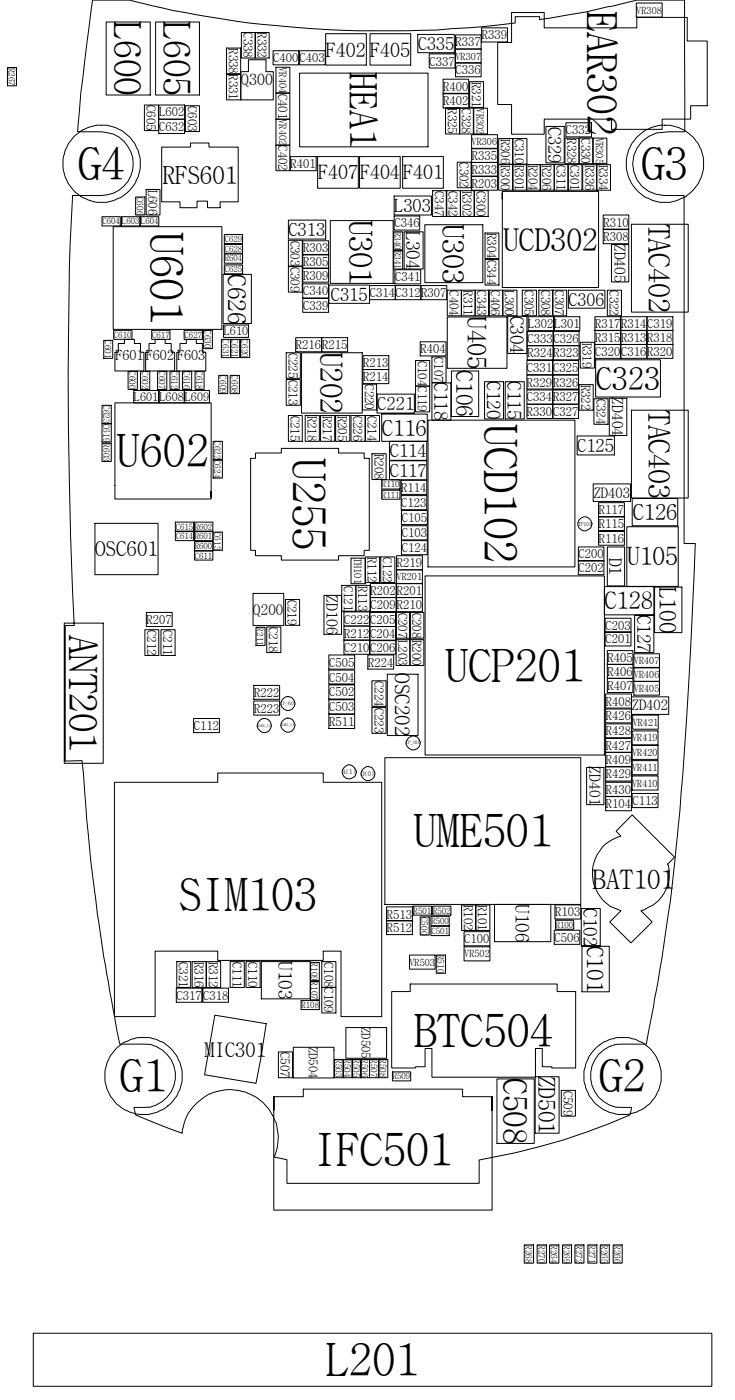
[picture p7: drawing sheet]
<svg xmlns="http://www.w3.org/2000/svg" width="64mm" height="122mm" viewBox="0 0 64 122" stroke-linecap="round" stroke-linejoin="round" font-family="sans-serif">
<g fill="none" stroke="#000" stroke-width=".09">
<path d="M.6 5.9h.8v1.6h-.8zM8 0h3.3a92.3 92.3 0 0 0 33.5 2v-.6h2.1v.3l4.1-.7 4.3-1h4.2v11.5h-1.4a2.78 2.78 0 0 0-3.1 2.5 2.78 2.78 0 0 0 2.7 3h1.7v30.3h1a355.9 355.9 0 0 1-2.2 31l-1 7.1-1.1 5.4h-2a2.75 2.75 0 0 0-2.8 2.8 2.75 2.75 0 0 0 2.8 2.7h.8l-.2 .7a54.1 54.1 0 0 1-13.1 3.9v2h-16.7v-2l-1.1-.3a4.2 4.2 0 0 0-2.8-5.7 4.2 4.2 0 0 0-5.2 3.7l-4-1.6-.2-.7h.9a2.75 2.75 0 0 0 2.7-2.7 2.75 2.75 0 0 0-2.7-2.8h-2.1a185.4 185.4 0 0 1-3.3-24.6h-1.4v-11.8h.7a382.9 382.9 0 0 1-.1-37.4h2.5a2.77 2.77 0 0 0 2.8-2.8 2.77 2.77 0 0 0-2.8-2.7h-2.1v-.1a126.5 126.5 0 0 1 1.2-10.3zM8.9 18.8h1.5v.9h-1.5zM9.2 1.9h3.9v6.4h-3.9zM9.8 19.7h9.5v8.9h-9.5zM10.6 18.8h1.5v.9h-1.5zM11.8 17.1h.8v1.6h-.8zM12.2 18.8h1.6v.9h-1.6zM12.5 9.1h1.3v2.3h-1.3zM12.7 16.5h1.2v2.2h-1.2zM13.5 1.9h3.8v6.4h-3.8zM13.8 10.4h2.2v1.2h-2.2z"/>
<path d="M13.8 9.1h2.2v1.3h-2.2zM14 12.8h2.5v-.4h1.7v.4h2.5v4.8h-1.6v.5h-1.1v-.6h-.9v.6h-1.5v-.5h-1.6zM16.1 9.2h1.2v2.2h-1.2zM19.7 6.5h1.2v2.2h-1.2zM19.7 4.2h1.2v2.2h-1.2zM21 2.8h1.2v2.2h-1.2zM21.6 5.2h1.5v1h.6v2.5h-2.8v-2.5h.7zM22.2 2.8h1.2v2.2h-1.2zM23.7 4.4h2.2v1.2h-2.2zM24 8.1h1.2v2.3h-1.2zM24 12.6h1.2v2.2h-1.2zM24 10.4h1.2v2.2h-1.2z"/>
<path d="M24 5.9h1.2v2.2h-1.2zM25.1 19.1h3.2v1.7h-3.2zM25.2 13.6h2.3v1.2h-2.3zM26 4.4h2.3v1.2h-2.3zM26 6.4h11.2v6.4h-11.2zM27.6 13.6h3.5v2.8h-3.5zM28.3 2.9h3.5v2.8h-3.5zM28.7 19.2h5.5v5.4h-5.5zM31.2 13.6h3.6v2.8h-3.6zM32.1 2.9h3.6v2.8h-3.6zM34.2 18.8h2.3v1.2h-2.3zM34.2 17h3.3v1.7h-3.3z"/>
<path d="M35 13.6h3.5v2.8h-3.5zM36.3 3h3.2v1.6h-3.2zM36.9 19.5h5v5.1h-5zM37.3 4.7h2.2v1.2h-2.2zM37.6 16.6h1.2v2.2h-1.2zM38.5 6.9h2.2v1.2h-2.2zM38.5 8.2h2.2v1.2h-2.2zM38.7 9.4h1.2v2.3h-1.2zM38.8 16.6h1.2v2.2h-1.2zM39.6 5.5h2.2v1.2h-2.2zM39.6 3h2.2v1.3h-2.2zM39.6 4.3h2.2v1.2h-2.2z"/>
<path d="M39.7 14.1h1.2v2.2h-1.2zM39.9 9.4h1.3v2.3h-1.3zM40 16.6h1.2v2.2h-1.2zM40.8 7.1h1.2v2.2h-1.2zM41 15.3h2.2v1.2h-2.2zM41 14.1h2.2v1.3h-2.2zM41 12.9h2.2v1.2h-2.2zM41 11.7h2.2v1.2h-2.2zM41.1 9.4h1.2v2.3h-1.2zM41.2 16.6h1.2v2.2h-1.2zM41.8 2.4h2.3v1.3h-2.3zM43.3 14.3h1.2v2.2h-1.2z"/>
<path d="M43.3 12.1h1.2v2.2h-1.2zM43.6 16.6h8.4v8.4h-8.4zM44.4 1.1h2.9v1.3h8v-.9h4.4v2.1h1.7v5.6h-1.4v1.2h-2.5v.9h-4.4v-.9h-5.8v1.3h-2.9v-2.6h-1.2v-5.4h1.2zM44.5 12.1h1.3v2.2h-1.3zM44.5 14.3h1.3v2.2h-1.3zM45.7 14.3h1.3v2.2h-1.3zM46.9 14.3h1.2v2.2h-1.2zM47.4 11h1.6v3.2h-1.6zM48.1 14.3h1.3v2.2h-1.3zM49.1 12h1.2v2.2h-1.2zM49.2 10.7h2.2v1.2h-2.2zM49.3 14.3h1.3v2.2h-1.3z"/>
<path d="M50.3 12h1.2v2.2h-1.2zM50.6 14.3h1.3v2.2h-1.3zM51.5 12h1.2v2.2h-1.2zM51.8 14.3h1.2v2.2h-1.2zM52.4 20h2.2v1.2h-2.2zM52.4 18.7h2.2v1.2h-2.2zM54.9 19.5h4.9v7.6h-4.9zM55.3 .3h2.2v1.2h-2.2zM8.9 36.9h.8v1.5h-.8zM8.9 35.3h.8v1.5h-.8zM8.9 38.6h.8v1.5h-.8zM9 29.6h.8v1.6h-.8z"/>
<path d="M9.9 28.7h1.6v.8h-1.6zM10 35h8.3v8.4h-8.3zM10.3 29.9h.5v-.4h.9v.4h.5v.7h.3v1.7h-2.5v-1.7h.3zM11.1 32.3h.8v1.6h-.8zM11.6 34h2.2v1h-2.2zM12.2 32.3h.8v1.6h-.8zM12.9 29.9h.6v-.4h.8v.4h.6v.7h.3v1.7h-2.5v-1.7h.2zM13.2 28.7h1.6v.8h-1.6zM13.7 32.3h.8v1.6h-.8zM13.8 34h2.2v1h-2.2zM14.8 32.3h.8v1.6h-.8zM15.6 29.9h.6v-.4h.9v.4h.5v.7h.3v1.7h-2.5v-1.7h.2z"/>
<path d="M15.8 32.3h.9v1.6h-.9zM16 28.7h1.6v.8h-1.6zM16 34h2.2v1h-2.2zM16.9 32.3h.8v1.6h-.8zM17.7 28.7h.8v1.6h-.8zM18.5 38.4h.8v1.6h-.8zM19 32.6h.8v1.6h-.8zM19.2 29.5h.8v1.6h-.8zM19.4 23.9h2.4v4.2h-2.4zM19.4 28.3h2.2v1h-2.2zM19.5 23h1.6v.8h-1.6zM19.5 21.2h1.6v.8h-1.6z"/>
<path d="M19.5 20.4h1.6v.8h-1.6zM19.5 22.1h1.6v.8h-1.6zM20 32.6h.8v1.6h-.8zM20 29.5h.8v1.6h-.8zM20.9 29.5h.8v1.6h-.8zM22.2 39.4h2.2v-.4h5v.4h2.2v.5h.5v8h-.5v.4h-2.2v.4h-5v-.4h-2.2v-.4h-.4v-8h.4zM24.9 33h1.2v2.3h-1.2zM24.9 30.7h1.2v2.2h-1.2zM25.1 36.1h1.2v2.3h-1.2zM25.1 20.9h1.2v2.2h-1.2zM25.1 23.2h1.2v2.2h-1.2zM25.7 29.4h2.2v1.2h-2.2z"/>
<path d="M26.2 30.7h5.3v5.2h-5.3zM26.3 26h2.2v1.2h-2.2zM26.3 24.7h2.2v1.2h-2.2zM26.3 20.9h2.2v1.3h-2.2zM26.3 22.1h2.2v1.3h-2.2zM26.3 23.3h2.2v1.2h-2.2zM26.5 36.1h1.2v2.3h-1.2zM27.8 36.1h1.3v2.3h-1.3zM28 29.4h2.2v1.2h-2.2zM28.6 24.8h3.5v1.6h-3.5zM29.2 36.1h1.2v2.3h-1.2zM30.5 36.1h1.2v2.3h-1.2z"/>
<path d="M31.5 33.4h1.2v2.3h-1.2zM31.5 30.9h2.3v1.2h-2.3zM31.5 32.1h2.3v1.3h-2.3zM31.7 36.1h1.3v2.3h-1.3zM32.1 24.8h2.2v1.3h-2.2zM32.3 39.5h1.2v2.2h-1.2zM32.8 34.3h3.2v1.6h-3.2zM33.2 36h3.9v2.4h-3.9zM33.8 38.4h3.3v1.6h-3.3zM34.2 20.2h.8v1.5h-.8zM34.2 21.8h.8v1.6h-.8zM34.3 23.5h2.2v1.2h-2.2z"/>
<path d="M34.3 24.8h2.3v1.3h-2.3zM35.1 20.2h1.7v3.2h-1.7zM36.1 31.4h1.2v2.2h-1.2zM36.1 33.6h1.2v2.2h-1.2zM36.5 29.7h2.2v1.3h-2.2zM36.6 24.8h2.2v1.3h-2.2zM37.2 36.5h12.7v12.8h-12.7zM37.5 31h1.2v2.3h-1.2zM37.5 33.3h1.7v3.2h-1.7zM38.9 25.2h1.2v2.3h-1.2zM38.9 27.6h5.1v4.4h-5.1zM39.2 32.3h2.4v3.9h-2.4z"/>
<path d="M40.1 25.2h1.2v2.3h-1.2zM41.3 25.2h1.2v2.3h-1.2zM42.1 33.2h1.6v3.2h-1.6zM42.1 22.6h1.2v2.2h-1.2zM42.1 20.3h1.2v2.2h-1.2zM42.5 25.2h1.2v2.3h-1.2zM43.7 25.2h1.2v2.3h-1.2zM43.9 33.2h1.6v3.2h-1.6zM44.1 27.5h1.7v3.2h-1.7zM45.4 25.2h1.2v2.3h-1.2zM45.8 31.4h2.2v1.2h-2.2zM45.8 33.9h2.2v1.2h-2.2z"/>
<path d="M45.8 32.6h2.2v1.2h-2.2zM45.8 35.2h2.2v1.2h-2.2zM45.8 28.8h2.2v1.3h-2.2zM45.8 30.1h2.2v1.2h-2.2zM45.9 27.5h2.2v1.3h-2.2zM46.8 25.2h1.2v2.3h-1.2zM48 25.2h1.2v2.3h-1.2zM48 31.4h2.3v1.2h-2.3zM48 35.2h2.3v1.2h-2.3zM48 32.6h2.3v1.2h-2.3zM48 33.9h2.3v1.2h-2.3zM48.1 28.8h2.2v1.3h-2.2z"/>
<path d="M48.1 30.1h2.2v1.2h-2.2zM48.1 27.5h2.3v1.3h-2.3zM49.4 25.2h3.1v1.6h-3.1zM50.1 37.9h3.3v1.7h-3.3zM50.3 33.5h1.2v2.2h-1.2zM50.4 29.8h1.2v2.2h-1.2zM51.6 34.7h1.2v2.2h-1.2zM51.7 30h2.2v1.2h-2.2zM51.7 28.7h2.2v1.3h-2.2zM51.7 27.5h2.2v1.3h-2.2zM51.7 31.3h5.7v3.2h-5.7zM52.8 25.2h1.2v2.3h-1.2z"/>
<path d="M52.9 34.6h1.6v3.3h-1.6zM53.1 21.3h1.5v3.2h-1.5zM53.9 30h2.3v1.2h-2.3zM53.9 28.7h2.3v1.3h-2.3zM53.9 27.5h2.3v1.3h-2.3zM54.9 35.7h4.9v7.6h-4.9zM56.2 27.5h2.3v1.3h-2.3zM56.2 28.7h2.3v1.3h-2.3zM56.2 30h2.3v1.2h-2.3zM5.6 54.2h3.4v12.2h-3.4zM8.2 45.5h5.5v4.5h-5.5zM12.6 54.8h1.2v2.2h-1.2z"/>
<path d="M12.7 53.3h2.3v1.2h-2.3zM14 54.8h1.2v2.2h-1.2zM15.2 46.2h1.6v.8h-1.6zM15.2 45.4h1.6v.8h-1.6zM16.9 47.9h1.6v.8h-1.6zM16.9 47.1h1.6v.8h-1.6zM16.9 46.2h1.6v.8h-1.6zM16.9 45.4h1.6v.8h-1.6zM18.5 46.3h.8v1.6h-.8zM18.5 40h.8v1.6h-.8zM22 51.6h2.7v2.8h-2.7zM22 59.6h2.3v1.2h-2.3z"/>
<path d="M22.2 54.6h.8v1.5h-.8zM23.2 54.5h1.2v2.3h-1.2zM24.8 52.1h1.2v2.3h-1.2zM28.1 51.8h1.6v3.4h-1.6zM28.6 59.6h2.2v1.2h-2.2zM28.6 58.3h2.2v1.2h-2.2zM28.6 57h2.2v1.2h-2.2zM29.7 50.9h1.2v2.3h-1.2zM29.9 55.7h2.2v1.2h-2.2zM29.9 53.2h2.2v1.3h-2.2zM29.9 54.5h2.2v1.2h-2.2zM30.5 48.5h1.2v2.3h-1.2z"/>
<path d="M30.9 50.9h1.2v2.3h-1.2zM31.7 48.4h1.3v2.3h-1.3zM32 57h2.2v1.2h-2.2zM32.1 54.5h2.3v1.2h-2.3zM32.1 53.3h2.3v1.2h-2.3zM32.1 55.7h2.3v1.2h-2.3zM32.2 52h2.2v1.2h-2.2zM32.2 50.7h2.2v1.3h-2.2zM32.3 59.2h1.2v2.2h-1.2zM33.1 48.4h1.2v2.3h-1.2zM33.2 41.7h1.5v.8h-1.5zM33.2 42.6h1.5v.8h-1.5z"/>
<path d="M33.6 58.6h2.7v5.4h-2.7zM33.8 40.1h3.3v1.6h-3.3zM34.4 53.3h1.2v2.2h-1.2zM34.4 55.6h1.2v2.3h-1.2zM34.5 50.7h2.2v1.3h-2.2zM34.5 52h2.2v1.2h-2.2zM34.5 48.3h2.2v1.3h-2.2zM34.5 49.6h2.2v1.2h-2.2zM34.9 43.1h2.2v1.2h-2.2zM34.9 41.8h2.2v1.2h-2.2zM34.9 45.7h2.2v1.3h-2.2zM34.9 44.4h2.2v1.2h-2.2z"/>
<path d="M34.9 47h2.2v1.2h-2.2zM35.6 53.3h1.2v2.2h-1.2zM35.6 55.6h1.2v2.3h-1.2zM36.9 50.1h15.6v15.6h-15.6zM50.2 47.6h2.3v1.2h-2.3zM50.2 48.8h2.3v1.2h-2.3zM51.5 42.1h3.3v1.5h-3.3zM52 44.9h2.2v1.3h-2.2zM52 46.2h2.2v1.2h-2.2zM52 43.7h2.2v1.2h-2.2zM52.5 51h4.3v2.5h-4.3zM52.6 55h2.2v1.2h-2.2z"/>
<path d="M52.6 53.8h2.2v1.2h-2.2zM52.8 47.6h1.5v3.4h-1.5zM52.8 56.6h2.2v1.2h-2.2zM52.8 57.8h2.2v1.2h-2.2zM52.8 59h2.2v1.2h-2.2zM54.5 45.8h4.4v5.2h-4.4zM54.9 43.4h4v2.3h-4zM55.1 59.3h2.2v1.2h-2.2zM55.1 58h2.2v1.3h-2.2zM55.1 56.9h2.2v1.2h-2.2zM55.1 53.5h1.7v3.3h-1.7zM56.9 51.1h2.3v3.9h-2.3z"/>
<path d="M9.9 68h9v-.8h9.2v.8h5.1v20.4h-3.6v-5.7h-1.5v.8h-9.2v-.8h-5.4v5.7h-3.6zM16.8 62.5h2.3v1.2h-2.3zM22 61h2.3v1.2h-2.3zM28.6 60.9h2.2v1.2h-2.2zM28.6 62.1h2.2v1.3h-2.2zM32.3 61.5h1.2v2.3h-1.2zM33.4 65.9h17.1v12.8h-17.1zM33.6 78.9h2.2v1.2h-2.2zM35.9 78.8h1.6v.8h-1.6zM36.5 79.7h.8v1.6h-.8zM37.4 79.7h1.6v.8h-1.6zM37.6 78.8h1.6v.8h-1.6z"/>
<path d="M40.1 78.7h1.2v2.2h-1.2zM41.3 78.7h1.3v2.2h-1.3zM43 78.7h4.9v3.2h-4.9zM48.2 78.7h2.3v1.2h-2.3zM50.5 79h1.6v3.3h-1.6zM51 66.7h1.5v3.3h-1.5zM52.6 69.3h2.3v1.2h-2.3zM52.6 60.4h2.3v1.2h-2.3zM52.6 65.4h2.3v1.3h-2.3zM52.6 61.7h2.3v1.2h-2.3zM52.6 64.2h2.3v1.2h-2.3zM52.6 63h2.3v1.2h-2.3z"/>
<path d="M52.6 66.7h2.3v1.2h-2.3zM52.6 68h2.3v1.3h-2.3zM54.9 60.6h3.2v1.5h-3.2zM54.9 70.9l3.7 3.7-.6 .6a3.2 3.2 0 0 1-2.3 4l1 1-1.9 1.8-1.8-1.8 .9-1a3.4 3.4 0 0 1-2.4-3.2 3.4 3.4 0 0 1 2.4-3.3l-.4-.4zM54.9 69h2.3v1.2h-2.3zM54.9 67.5h2.3v1.2h-2.3zM54.9 66.2h2.3v1.2h-2.3zM54.9 63.6h2.3v1.2h-2.3zM54.9 64.8h2.3v1.3h-2.3zM55 62.2h2.2v1.2h-2.2zM15.3 85.9h2.2v1.3h-2.2zM15.4 83.6h1.2v2.3h-1.2z"/>
<path d="M16.7 83.6h1.2v2.3h-1.2zM17.6 85.9h2.2v1.3h-2.2zM17.9 83.6h1.3v2.3h-1.3zM18.7 88.3l4.4 .7-.9 5.2-4.4-.7zM20 83.6h1.2v2.3h-1.2zM21.4 83.6h1.2v2.3h-1.2zM22.7 83.6h4.3v3.3h-4.3zM23.8 95.4v1.2v-1.2h2.5v-.7h13.9v.7h2.5v9.9h-18.9zM24.2 91.5h1.2v2.2h-1.2zM25.5 91.1h3.5v2.7h-3.5zM26.2 87h1.5v.8h-1.5zM27 85.4h.7v1.6h-.7z"/>
<path d="M27 83.7h.7v1.6h-.7zM28 83.6h1.2v2.3h-1.2zM28 85.9h1.2v2.2h-1.2zM29.1 92.1h.7v1.6h-.7zM29.8 92.1h.8v1.6h-.8zM30 89.4h3.6v2.6h-3.6zM30.6 92.1h.8v1.6h-.8zM31.3 92.1h.8v1.6h-.8zM32.1 92.1h.8v1.6h-.8zM32.9 92.1h.8v1.6h-.8zM33.6 80.1h2.2v1.2h-2.2zM34 86.2h1.6v-.6h12.8v.6h1.6v6.7h-2.1v-.1h-.8v-1.6h-.6v2.5h-9v-2.5h-.6v1.6h-.8v.1h-2.1z"/>
<path d="M34.1 93.2h1.6v.8h-1.6zM35.6 83.1h2.2v1.2h-2.2zM37.4 80.6h1.6v.8h-1.6zM37.9 83.1h.8v1.6h-.8zM40.3 81h2.3v1.3h-2.3zM40.3 82.3h2.3v1.3h-2.3zM43.2 93.8h3.2v5.7h-3.2zM46.5 93.7h2.1v4.9h-2.1zM48.1 80.9h2.3v1.2h-2.3zM48.3 80h1.5v.8h-1.5zM48.8 94.8h1.2v2.3h-1.2zM50.6 82.3h2.3v4h-2.3z"/>
<path d="M2.9 116h58.9v4.6h-58.9zM45.5 108.3h.8v1.6h-.8zM46.7 108.3h.8v1.6h-.8zM47.7 108.3h.8v1.6h-.8zM48.9 108.3h.7v1.6h-.7zM49.9 108.3h.8v1.6h-.8zM51.1 108.3h.8v1.6h-.8zM52.1 108.3h.8v1.6h-.8zM53.3 108.3h.8v1.6h-.8z"/>
<circle cx="8.8" cy="14.3" r="3.4"/>
<circle cx="57.8" cy="14.3" r="3.4"/>
<circle cx="50.8" cy="45.6" r=".61"/>
<circle cx="22.9" cy="63.1" r=".61"/>
<circle cx="25" cy="61.2" r=".61"/>
<circle cx="25" cy="63.1" r=".61"/>
<circle cx="30.3" cy="67.1" r=".62"/>
<circle cx="32" cy="67.3" r=".61"/>
<circle cx="35.9" cy="64.6" r=".62"/>
<circle cx="12.5" cy="93.6" r="3.4"/>
<circle cx="54.1" cy="93.6" r="3.4"/>
</g>
<g font-size="4">
<text x="6.8" y="15.7">G4</text>
<text x="55.7" y="15.7">G3</text>
<text x="13.1" y="20.2" transform="rotate(90 13.1 20.2)">U601</text>
<text x="10.1" y="40.6">U602</text>
<text x="25.4" y="39.8" transform="rotate(90 25.4 39.8)">U255</text>
<text x="42.1" y="36.9" transform="rotate(90 42.1 36.9)">UCD102</text>
<text x="38.7" y="59.3">UCP201</text>
<text x="35.9" y="73.7">UME501</text>
<text x="15.5" y="79.3">SIM103</text>
<text x="10.4" y="95">G1</text>
<text x="36" y="91.1">BTC504</text>
<text x="52.1" y="95">G2</text>
<text x="27.2" y="101.4">IFC501</text>
<text x="28.3" y="119.7">L201</text>
</g>
<text font-size="3.6" x="51" y="1" transform="rotate(90 51 1)">EAR302</text>
<text font-size="3.4" x="6" y="55.2" transform="rotate(90 6 55.2)">ANT201</text>
<text font-size="3.3" x="30.4" y="6.3" transform="rotate(90 30.4 6.3)">HEA1</text>
<g font-size="3.2">
<text x="9.9" y="1.8" transform="rotate(90 9.9 1.8)">L600</text>
<text x="14.2" y="1.8" transform="rotate(90 14.2 1.8)">L605</text>
</g>
<text font-size="2.9" x="43.7" y="93.8" transform="rotate(90 43.7 93.8)">C508</text>
<g font-size="2.8">
<text x="30.3" y="19.1" transform="rotate(90 30.3 19.1)">U301</text>
<text x="51.8" y="33.9">C323</text>
</g>
<g font-size="2.7">
<text x="43.7" y="21.8">UCD302</text>
<text x="27.8" y="30.6" transform="rotate(90 27.8 30.6)">U202</text>
</g>
<g font-size="2.6">
<text x="38.4" y="19.5" transform="rotate(90 38.4 19.5)">U303</text>
<text x="56.3" y="19.4" transform="rotate(90 56.3 19.4)">TAC402</text>
<text x="56.3" y="35.6" transform="rotate(90 56.3 35.6)">TAC403</text>
</g>
<g font-size="2.3">
<text x="40.6" y="27.5" transform="rotate(90 40.6 27.5)">U405</text>
<text x="51.5" y="77.3">BAT101</text>
</g>
<g font-size="2.2">
<text x="14.1" y="16">RFS601</text>
<text x="19.8" y="23.8" transform="rotate(90 19.8 23.8)">C626</text>
<text x="54.5" y="49.2">U105</text>
</g>
<text font-size="2.1" x="52.5" y="53">C128</text>
<g font-size="2">
<text x="39.6" y="32.2" transform="rotate(90 39.6 32.2)">C106</text>
<text x="57.3" y="51" transform="rotate(90 57.3 51)">L100</text>
<text x="51" y="82.3" transform="rotate(90 51 82.3)">C101</text>
<text x="46.8" y="93.6" transform="rotate(90 46.8 93.6)">ZD501</text>
</g>
<g font-size="1.9">
<text x="33.2" y="37.9">C116</text>
<text x="55" y="45.2">C126</text>
</g>
<g font-size="1.8">
<text x="8.3" y="48.4">OSC601</text>
<text x="34.3" y="58.6" transform="rotate(90 34.3 58.6)">OSC202</text>
<text x="17.8" y="91.9">MIC301</text>
</g>
<g font-size="1.7">
<text x="28.3" y="4.9">F402</text>
<text x="32.2" y="4.9">F405</text>
<text x="27.6" y="15.6">F407</text>
<text x="31.3" y="15.6">F404</text>
<text x="35" y="15.6">F401</text>
<text x="35.3" y="20.1" transform="rotate(90 35.3 20.1)">L304</text>
<text x="44.3" y="27.5" transform="rotate(90 44.3 27.5)">C304</text>
<text x="37.7" y="33.3" transform="rotate(90 37.7 33.3)">C118</text>
<text x="42.3" y="33.2" transform="rotate(90 42.3 33.2)">C120</text>
<text x="44.1" y="33.2" transform="rotate(90 44.1 33.2)">C115</text>
<text x="55.3" y="53.5" transform="rotate(90 55.3 53.5)">C127</text>
<text x="24.2" y="83.6" transform="rotate(90 24.2 83.6)">U103</text>
<text x="44.8" y="78.6" transform="rotate(90 44.8 78.6)">U106</text>
<text x="50.7" y="79" transform="rotate(90 50.7 79)">C102</text>
</g>
<g font-size="1.6">
<text x="47.6" y="11" transform="rotate(90 47.6 11)">C329</text>
<text x="25.1" y="20.5">C313</text>
<text x="34.2" y="18.4">L303</text>
<text x="28.7" y="26.2">C315</text>
<text x="32.8" y="35.7">C221</text>
<text x="33.9" y="39.8">C114</text>
<text x="33.9" y="41.5">C117</text>
<text x="50.1" y="39.3">C125</text>
</g>
<g font-size="1.5">
<text x="36.3" y="4.3">C335</text>
<text x="49.4" y="26.6">C306</text>
<text x="52.9" y="48.5" transform="rotate(90 52.9 48.5)">D1</text>
</g>
<g font-size="1.4">
<text x="20.9" y="7.4">Q300</text>
<text x="28.4" y="51.8" transform="rotate(90 28.4 51.8)">ZD106</text>
</g>
<g font-size="1.3">
<text x="53.4" y="21.2" transform="rotate(90 53.4 21.2)">ZD405</text>
<text x="53.2" y="34.6" transform="rotate(90 53.2 34.6)">ZD404</text>
<text x="51.6" y="43.3">ZD403</text>
<text x="22" y="53.5">Q200</text>
<text x="54.9" y="61.8">ZD402</text>
<text x="51.2" y="66.7" transform="rotate(90 51.2 66.7)">ZD401</text>
</g>
<text font-size="1.2" x="10" y="31.3">F601F602 F603</text>
<g font-size="1.1">
<text x="19.9" y="4.2" transform="rotate(90 19.9 4.2)">R338R331</text>
<text x="21.2" y="2.8" transform="rotate(90 21.2 2.8)">C338</text>
<text x="22.4" y="2.8" transform="rotate(90 22.4 2.8)">R332</text>
<text x="23.7" y="5.4">C400C403</text>
<text x="37.3" y="5.7">C337</text>
<text x="39.6" y="4">R337</text>
<text x="41.9" y="3.4">R339</text>
<text x="12.7" y="9.1" transform="rotate(90 12.7 9.1)">C605</text>
<text x="13.8" y="11.4">C632</text>
<text x="13.8" y="10.1">L602</text>
<text x="16.3" y="9.2" transform="rotate(90 16.3 9.2)">C603</text>
<text x="24.2" y="8.1" transform="rotate(90 24.2 8.1)">C401</text>
<text x="38.5" y="7.9">R400</text>
<text x="38.5" y="9.2">R402</text>
<text x="38.9" y="9.4" transform="rotate(90 38.9 9.4)">R325</text>
<text x="39.6" y="6.4">C336</text>
<text x="40.1" y="9.4" transform="rotate(90 40.1 9.4)">C328</text>
<text x="41" y="7.1" transform="rotate(90 41 7.1)">R321</text>
<text x="49.2" y="11.7">C332</text>
<text x="12.9" y="16.5" transform="rotate(90 12.9 16.5)">L606</text>
<text x="24.2" y="12.6" transform="rotate(90 24.2 12.6)">C402</text>
<text x="25.2" y="14.6">R401</text>
<text x="37.8" y="16.6" transform="rotate(90 37.8 16.6)">C347</text>
<text x="39" y="16.6" transform="rotate(90 39 16.6)">C342</text>
<text x="39.9" y="14.1" transform="rotate(90 39.9 14.1)">C302 R302</text>
<text x="41" y="15.1">R333</text>
<text x="41" y="13.9">R335</text>
<text x="41" y="16.3">R203</text>
<text x="41.4" y="16.6" transform="rotate(90 41.4 16.6)">C300</text>
<text x="43.5" y="12.1" transform="rotate(90 43.5 12.1)">R306R300</text>
<text x="44.7" y="12.1" transform="rotate(90 44.7 12.1)">C310R301</text>
<text x="45.9" y="14.3" transform="rotate(90 45.9 14.3)">R204</text>
<text x="47.1" y="14.3" transform="rotate(90 47.1 14.3)">R206</text>
<text x="48.3" y="14.3" transform="rotate(90 48.3 14.3)">C311</text>
<text x="49.3" y="12" transform="rotate(90 49.3 12)">R328C301</text>
<text x="50.5" y="12" transform="rotate(90 50.5 12)">C330</text>
<text x="50.8" y="14.3" transform="rotate(90 50.8 14.3)">R336</text>
<text x="52" y="14.3" transform="rotate(90 52 14.3)">R334</text>
<text x="25.2" y="20.9" transform="rotate(90 25.2 20.9)">C303C309</text>
<text x="26.3" y="21.9">R303</text>
<text x="26.3" y="23.1">R305</text>
<text x="34.3" y="19.8">C346</text>
<text x="42.3" y="20.3" transform="rotate(90 42.3 20.3)">R304C344</text>
<text x="52.4" y="21">R308</text>
<text x="52.4" y="19.7">R310</text>
<text x="26.3" y="24.3">R309</text>
<text x="26.3" y="27">C339</text>
<text x="26.3" y="25.7">C340</text>
<text x="32.1" y="25.8">C314C312R307</text>
<text x="34.3" y="24.5">C341</text>
<text x="39" y="25.2" transform="rotate(90 39 25.2)">C404</text>
<text x="40.3" y="25.2" transform="rotate(90 40.3 25.2)">R311</text>
<text x="41.5" y="25.2" transform="rotate(90 41.5 25.2)">C343</text>
<text x="42.6" y="25.2" transform="rotate(90 42.6 25.2)">C406</text>
<text x="43.9" y="25.2" transform="rotate(90 43.9 25.2)">L300</text>
<text x="45.6" y="25.2" transform="rotate(90 45.6 25.2)">C305</text>
<text x="45.8" y="29.8">C333C326</text>
<text x="45.9" y="28.5">L302L301</text>
<text x="47" y="25.2" transform="rotate(90 47 25.2)">C308</text>
<text x="48.2" y="25.2" transform="rotate(90 48.2 25.2)">C307</text>
<text x="50.6" y="29.8" transform="rotate(90 50.6 29.8)">R319</text>
<text x="51.7" y="29.7">R315R313R318</text>
<text x="51.7" y="28.5">R317R314C319</text>
<text x="53" y="25.2" transform="rotate(90 53 25.2)">C322</text>
<text x="25.1" y="30.7" transform="rotate(90 25.1 30.7)">C225C213</text>
<text x="25.7" y="30.4">R216R215</text>
<text x="31.6" y="31.9">R213</text>
<text x="31.6" y="33.2">R214</text>
<text x="31.7" y="33.4" transform="rotate(90 31.7 33.4)">C220 C214</text>
<text x="36.3" y="31.4" transform="rotate(90 36.3 31.4)">C104C119</text>
<text x="36.5" y="30.7">R404</text>
<text x="37.7" y="31" transform="rotate(90 37.7 31)">C107</text>
<text x="45.8" y="32.4">C331C325</text>
<text x="45.8" y="34.9">C334R327</text>
<text x="45.8" y="33.6">R329R326</text>
<text x="45.8" y="31.1">R324R323</text>
<text x="50.5" y="33.5" transform="rotate(90 50.5 33.5)">R322</text>
<text x="51.7" y="31">C320C316R320</text>
<text x="51.8" y="34.7" transform="rotate(90 51.8 34.7)">C324</text>
<text x="25.2" y="36.2" transform="rotate(90 25.2 36.2)">C215</text>
<text x="26.7" y="36.2" transform="rotate(90 26.7 36.2)">R218</text>
<text x="28.1" y="36.2" transform="rotate(90 28.1 36.2)">R217</text>
<text x="29.4" y="36.2" transform="rotate(90 29.4 36.2)">R205</text>
<text x="30.7" y="36.2" transform="rotate(90 30.7 36.2)">C226</text>
<text x="32.5" y="39.5" transform="rotate(90 32.5 39.5)">R208</text>
<text x="45.8" y="36.2">R330C327</text>
<text x="34.9" y="44.1">C123</text>
<text x="34.9" y="42.8">R114</text>
<text x="34.9" y="46.7">C103</text>
<text x="34.9" y="45.4">C105</text>
<text x="52" y="45.9">R115</text>
<text x="52" y="47.2">R116</text>
<text x="52" y="44.7">R117</text>
<text x="25" y="52.2" transform="rotate(90 25 52.2)">C219</text>
<text x="29.9" y="50.9" transform="rotate(90 29.9 50.9)">C121</text>
<text x="31.1" y="50.9" transform="rotate(90 31.1 50.9)">R113</text>
<text x="31.9" y="48.5" transform="rotate(90 31.9 48.5)">R112</text>
<text x="32.2" y="51.7">R202R201</text>
<text x="32.2" y="53">C209R210</text>
<text x="33.3" y="48.5" transform="rotate(90 33.3 48.5)">C122</text>
<text x="34.5" y="49.3">R219</text>
<text x="34.6" y="53.3" transform="rotate(90 34.6 53.3)">C207L203</text>
<text x="34.9" y="48">C124</text>
<text x="35.8" y="53.3" transform="rotate(90 35.8 53.3)">C208R200</text>
<text x="50.2" y="48.6">C200</text>
<text x="50.2" y="49.8">C202</text>
<text x="12.7" y="54.3">R207</text>
<text x="12.8" y="54.8" transform="rotate(90 12.8 54.8)">C212</text>
<text x="14.2" y="54.8" transform="rotate(90 14.2 54.8)">C211</text>
<text x="23.4" y="54.5" transform="rotate(90 23.4 54.5)">C218</text>
<text x="28.6" y="59.3">C504</text>
<text x="28.6" y="58">C505</text>
<text x="29.9" y="56.7">C210C206</text>
<text x="29.9" y="54.2">C222C205</text>
<text x="29.9" y="55.5">R212C204</text>
<text x="32" y="58">R224</text>
<text x="32.5" y="59.2" transform="rotate(90 32.5 59.2)">C224C223</text>
<text x="52.6" y="56">C201</text>
<text x="52.6" y="54.8">C203</text>
<text x="52.8" y="57.6">R405</text>
<text x="52.8" y="58.8">R406</text>
<text x="52.8" y="60">R407</text>
<text x="16.8" y="63.5">C112</text>
<text x="22.1" y="60.6">R222</text>
<text x="22.1" y="62">R223</text>
<text x="28.6" y="60.6">C502</text>
<text x="28.6" y="61.9">C503</text>
<text x="28.6" y="63.1">R511</text>
<text x="52.6" y="61.4">R408</text>
<text x="52.6" y="62.7">R426</text>
<text x="52.6" y="65.2">R427</text>
<text x="52.6" y="64">R428</text>
<text x="52.6" y="70.3">R104</text>
<text x="52.6" y="66.5">R409</text>
<text x="52.6" y="67.7">R429</text>
<text x="52.6" y="69">R430</text>
<text x="54.9" y="70">C113</text>
<text x="15.6" y="83.7" transform="rotate(90 15.6 83.7)">C321</text>
<text x="16.9" y="83.7" transform="rotate(90 16.9 83.7)">R316</text>
<text x="18.1" y="83.7" transform="rotate(90 18.1 83.7)">R312</text>
<text x="20.2" y="83.7" transform="rotate(90 20.2 83.7)">C111</text>
<text x="21.6" y="83.7" transform="rotate(90 21.6 83.7)">C110</text>
<text x="28.2" y="83.7" transform="rotate(90 28.2 83.7)">C108C109</text>
<text x="33.6" y="81.1">R512</text>
<text x="33.6" y="79.9">R513</text>
<text x="40.3" y="78.7" transform="rotate(90 40.3 78.7)">R102</text>
<text x="40.3" y="82.1">C100</text>
<text x="41.5" y="78.7" transform="rotate(90 41.5 78.7)">R101</text>
<text x="48.2" y="81.9">C506</text>
<text x="48.2" y="79.7">R103</text>
<text x="15.3" y="86.9">C317C318</text>
<text x="31.4" y="89.3" transform="rotate(90 31.4 89.3)">ZD505</text>
<text x="24.4" y="91.5" transform="rotate(90 24.4 91.5)">C507</text>
<text x="26.8" y="91" transform="rotate(90 26.8 91)">ZD504</text>
<text x="49" y="94.9" transform="rotate(90 49 94.9)">C509</text>
</g>
<g font-size="1">
<text x="19.4" y="29.2">L610</text>
<text x="11.6" y="34.9">L601L608L609</text>
</g>
<g font-size=".9">
<text x="24.2" y="5.9" transform="rotate(90 24.2 5.9)">VR404</text>
<text x="39.6" y="5.2">VR307</text>
<text x="55.3" y="1.2">VR308</text>
<text x="24.2" y="10.4" transform="rotate(90 24.2 10.4)">VR402</text>
<text x="41.4" y="9.4" transform="rotate(90 41.4 9.4)">VR302</text>
<text x="41" y="12.6">VR306</text>
<text x="51.8" y="12" transform="rotate(90 51.8 12)">VR305</text>
<text x="30.8" y="48.5" transform="rotate(90 30.8 48.5)">TH101</text>
<text x="34.5" y="50.5">VR201</text>
<text x="55.1" y="59">VR406</text>
<text x="55.1" y="57.8">VR407</text>
<text x="54.9" y="64.5">VR419</text>
<text x="54.9" y="65.8">VR420</text>
<text x="55" y="63.1">VR421</text>
<text x="55.1" y="60.2">VR405</text>
<text x="54.9" y="68.4">VR410</text>
<text x="54.9" y="67.1">VR411</text>
<text x="35.6" y="84">VR503</text>
<text x="40.3" y="83.3">VR502</text>
</g>
<g font-size=".8">
<text x=".7" y="5.9" transform="rotate(90 .7 5.9)">R267</text>
<text x="11.9" y="17.1" transform="rotate(90 11.9 17.1)">C606</text>
<text x="8.9" y="19.5">C604 L603 L604</text>
<text x="19.5" y="23.7">C625</text>
<text x="19.5" y="22.7">R604</text>
<text x="19.5" y="21.9">C628</text>
<text x="19.5" y="21">C629</text>
<text x="34.3" y="20.1" transform="rotate(90 34.3 20.1)">R340R341</text>
<text x="9.1" y="29.6" transform="rotate(90 9.1 29.6)">C601</text>
<text x="9.9" y="29.4">C610</text>
<text x="13.2" y="29.4">C617</text>
<text x="16" y="29.4">C627</text>
<text x="17.8" y="28.7" transform="rotate(90 17.8 28.7)">C630</text>
<text x="19.3" y="29.5" transform="rotate(90 19.3 29.5)">C631</text>
<text x="20.1" y="29.5" transform="rotate(90 20.1 29.5)">C621</text>
<text x="21" y="29.5" transform="rotate(90 21 29.5)">C620</text>
<text x="9" y="35.2" transform="rotate(90 9 35.2)">C623C619R603</text>
<text x="11.2" y="32.3" transform="rotate(90 11.2 32.3)">C600</text>
<text x="12.3" y="32.3" transform="rotate(90 12.3 32.3)">C602</text>
<text x="13.8" y="32.3" transform="rotate(90 13.8 32.3)">C607</text>
<text x="14.9" y="32.3" transform="rotate(90 14.9 32.3)">C612</text>
<text x="16" y="32.3" transform="rotate(90 16 32.3)">C616</text>
<text x="17" y="32.3" transform="rotate(90 17 32.3)">C618</text>
<text x="19.1" y="32.6" transform="rotate(90 19.1 32.6)">C609</text>
<text x="20.1" y="32.6" transform="rotate(90 20.1 32.6)">C608</text>
<text x="18.6" y="38.4" transform="rotate(90 18.6 38.4)">C622C624</text>
<text x="15.3" y="46.9">C614 R601</text>
<text x="15.3" y="46.1">C615 R602</text>
<text x="16.9" y="47.8">R600</text>
<text x="18.6" y="46.3" transform="rotate(90 18.6 46.3)">C613</text>
<text x="33.2" y="42.4">R110</text>
<text x="33.2" y="43.3">R111</text>
<text x="16.9" y="48.6">C611</text>
<text x="22.3" y="54.6" transform="rotate(90 22.3 54.6)">R211</text>
<text x="27" y="83.7" transform="rotate(90 27 83.7)">R109R107</text>
<text x="35.9" y="79.5">R501 R502</text>
<text x="36.6" y="79.7" transform="rotate(90 36.6 79.7)">C500</text>
<text x="37.5" y="81.2">C501</text>
<text x="37.5" y="80.4">R500</text>
<text x="38" y="83" transform="rotate(90 38 83)">R510</text>
<text x="48.3" y="80.7">R100</text>
<text x="26.2" y="87.7">R108</text>
<text x="29.1" y="92.1" transform="rotate(90 29.1 92.1)">R503</text>
<text x="29.9" y="92.1" transform="rotate(90 29.9 92.1)">R504</text>
<text x="30.7" y="92.1" transform="rotate(90 30.7 92.1)">R505</text>
<text x="31.4" y="92.1" transform="rotate(90 31.4 92.1)">R506</text>
<text x="32.2" y="92.1" transform="rotate(90 32.2 92.1)">R507</text>
<text x="33" y="92.1" transform="rotate(90 33 92.1)">R508</text>
<text x="34.1" y="93.9">R509</text>
<text x="45.6" y="108.3" transform="rotate(90 45.6 108.3)">R268</text>
<text x="46.8" y="108.3" transform="rotate(90 46.8 108.3)">R270</text>
<text x="47.9" y="108.3" transform="rotate(90 47.9 108.3)">R264</text>
<text x="49" y="108.3" transform="rotate(90 49 108.3)">R269</text>
<text x="50" y="108.3" transform="rotate(90 50 108.3)">R272</text>
<text x="51.2" y="108.3" transform="rotate(90 51.2 108.3)">R271</text>
<text x="52.2" y="108.3" transform="rotate(90 52.2 108.3)">R265</text>
<text x="53.4" y="108.3" transform="rotate(90 53.4 108.3)">R266</text>
</g>
<g font-size=".6">
<text x="29.8" y="67.3">A(1)</text>
<text x="31.4" y="67.5">D(0)</text>
</g>
<text font-size=".5" x="50.2" y="45.7">TP101</text>
<g font-size=".4">
<text x="24.4" y="61.3">CP_WEN</text>
<text x="35.3" y="64.7">CP_OEN</text>
</g>
<g font-size=".3">
<text x="22.4" y="63.2">ROM1_CS</text>
<text x="24.4" y="63.2">RAM1_CS</text>
</g>
</svg>
